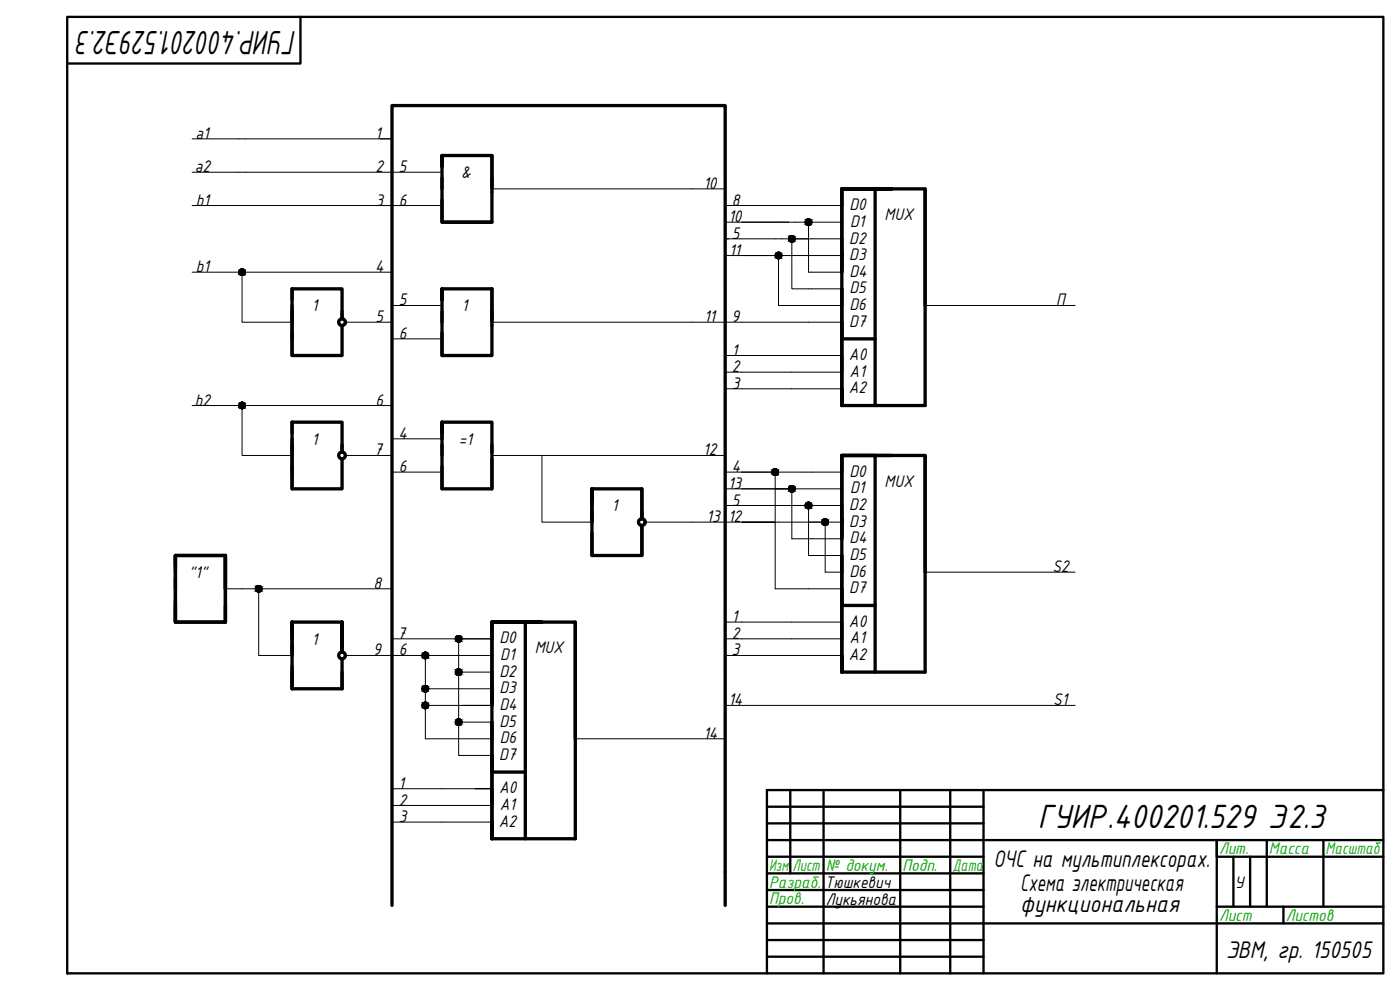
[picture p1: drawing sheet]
<svg xmlns="http://www.w3.org/2000/svg" width="420mm" height="297mm" viewBox="0 0 420 297" stroke-linecap="round" stroke-linejoin="round" font-family="sans-serif">
<!-- layer: 0 -->
<g fill="none" stroke="#000" stroke-width=".7">
<path d="M20.2 5.1h395v286.9h-395zM90.2 5.1v14h-70M237.2 237.1v25M247.2 237.1v54.9M270.2 237.1v54.9M285.2 237.1v54.9M295.2 237.1v54.9M415.2 237.1h-185v54.9M230.2 242h65M230.2 247h65M230.2 252.1h185M230.2 257.1h65"/>
<path d="M370.2 257.1v14.9M375.2 257.1v14.9M380.2 252.1v19.9M397.2 252.1v19.9M415.2 257.1h-50v-5v39.9M230.2 262.1h65M230.2 267h65M230.2 272h65M230.2 277.1h185M365.2 272h50M385.2 272v5.1M230.2 282.1h65"/>
<path d="M230.2 287h65"/>
</g>
<g fill="#000" stroke="#000" stroke-width=".3">
<path d="M233.6 75.7h.3zM233.4 75.7h.5z"/>
<path d="M233.4 75.7l.7 .1zM233.2 75.8h.9z"/>
<path d="M233.4 77.6h.5zM233.4 77.6l.3 .1z"/>
<path d="M233.2 75.8l1.1 .1zM233 75.9h1.3z"/>
<path d="M233.2 77.6h.9zM233.2 77.6h.7z"/>
<path d="M233 75.9l1.4 .1zM232.9 76h1.5z"/>
<path d="M233 77.5h1.3zM233 77.5l1.1 .1z"/>
<path d="M232.9 76l1.6 .1zM232.9 76l1.6 .1h-1.7z"/>
<path d="M232.9 77.4h1.5zM232.9 77.4l1.4 .1z"/>
<path d="M232.8 76.1l1.8 .2-.1-.2zM232.8 76.1l1.8 .2h-1.9z"/>
<path d="M232.8 77.2h1.7zM232.8 77.2l1.6 .2z"/>
<path d="M232.7 76.3l1.9 .2v-.2zM232.7 76.3l1.9 .2h-1.9z"/>
<path d="M232.7 77l1.8 .2 .1-.2zM232.7 77l1.8 .2h-1.7z"/>
<path d="M232.7 76.5l2 .2-.1-.2zM232.7 76.5l2 .2h-2.1z"/>
<path d="M232.7 76.8l1.9 .2v-.2zM232.7 76.8l1.9 .2h-1.9z"/>
<path d="M232.6 76.7l2 .1 .1-.1zM232.6 76.7l2 .1h-1.9z"/>
<path d="M237.6 70.7h.3zM237.4 70.7h.5z"/>
<path d="M237.4 70.7l.7 .1zM237.2 70.8h.9z"/>
<path d="M237.4 72.6h.5zM237.4 72.6l.3 .1z"/>
<path d="M237.2 70.8l1.1 .1zM237 70.9h1.3z"/>
<path d="M237.2 72.6h.9zM237.2 72.6h.7z"/>
<path d="M237 70.9l1.4 .1zM236.9 71h1.5z"/>
<path d="M237 72.5h1.3zM237 72.5l1.1 .1z"/>
<path d="M236.9 71l1.6 .1zM236.9 71l1.6 .1h-1.7z"/>
<path d="M236.9 72.3h1.5zM236.9 72.3l1.4 .2z"/>
<path d="M236.8 71.1l1.8 .2zM236.8 71.1l1.8 .2h-1.9z"/>
<path d="M236.8 72.2h1.7zM236.8 72.2l1.6 .1z"/>
<path d="M236.7 71.3l1.9 .2v-.2zM236.7 71.3l1.9 .2h-1.9z"/>
<path d="M236.7 72h1.9zM236.7 72l1.8 .2z"/>
<path d="M236.7 71.5l2 .2-.1-.2zM236.7 71.5l2 .2h-2.1z"/>
<path d="M236.7 71.8l1.9 .2v-.2zM236.7 71.8l1.9 .2h-1.9z"/>
<path d="M236.6 71.7l2 .1 .1-.1zM236.6 71.7l2 .1h-1.9z"/>
<path d="M242.5 65.7h.4zM242.4 65.7h.5z"/>
<path d="M242.4 65.7l.7 .1zM242.2 65.8h.9z"/>
<path d="M242.4 67.6h.5zM242.4 67.6l.3 .1z"/>
<path d="M242.2 65.8l1 .1zM242 65.9h1.2z"/>
<path d="M242.2 67.6h.9zM242.2 67.6h.7z"/>
<path d="M242 65.9l1.4 .1zM241.9 66h1.5z"/>
<path d="M242 67.5h1.2zM242 67.5l1.1 .1z"/>
<path d="M241.9 66l1.6 .1zM241.9 66l1.6 .1h-1.7z"/>
<path d="M241.9 67.3h1.5zM241.9 67.3l1.3 .2z"/>
<path d="M241.8 66.1l1.8 .2-.1-.2zM241.8 66.1l1.8 .2h-1.9z"/>
<path d="M241.8 67.2h1.7zM241.8 67.2l1.6 .1z"/>
<path d="M241.7 66.3l1.9 .2v-.2zM241.7 66.3l1.9 .2h-1.9z"/>
<path d="M241.7 67l1.8 .2 .1-.2zM241.7 67l1.8 .2h-1.7z"/>
<path d="M241.7 66.5l1.9 .2v-.2zM241.7 66.5l1.9 .2h-2z"/>
<path d="M241.7 66.9l1.9 .1v-.1zM241.7 66.9l1.9 .1h-1.9z"/>
<path d="M241.6 66.7l2 .2v-.2zM241.6 66.7l2 .2h-1.9z"/>
<path d="M72.6 80.7h.3zM72.4 80.7h.5z"/>
<path d="M72.4 80.7l.7 .1zM72.2 80.8h.9z"/>
<path d="M72.4 82.6h.5zM72.4 82.6l.3 .1z"/>
<path d="M72.2 80.8l1.1 .1zM72.1 80.9h1.2z"/>
<path d="M72.2 82.6h.9zM72.2 82.6h.7z"/>
<path d="M72.1 80.9l1.3 .1zM71.9 81h1.5z"/>
<path d="M72.1 82.5h1.2zM72.1 82.5l1 .1z"/>
<path d="M71.9 81l1.6 .1zM71.9 81l1.6 .1h-1.7z"/>
<path d="M71.9 82.3h1.5zM71.9 82.3l1.4 .2z"/>
<path d="M71.8 81.1l1.8 .2-.1-.2zM71.8 81.1l1.8 .2h-1.9z"/>
<path d="M71.8 82.2h1.7zM71.8 82.2l1.6 .1z"/>
<path d="M71.7 81.3l1.9 .2v-.2zM71.7 81.3l1.9 .2h-1.9z"/>
<path d="M71.7 82l1.8 .2 .1-.2zM71.7 82l1.8 .2h-1.7z"/>
<path d="M71.7 81.5l1.9 .2v-.2zM71.7 81.5l1.9 .2h-2z"/>
<path d="M71.6 81.7l2 .2v-.2zM71.6 81.7l2 .2h-1.9z"/>
<path d="M71.7 81.9l1.9 .1v-.1zM71.7 81.9l1.9 .1h-1.9z"/>
<path d="M72.6 120.7h.3zM72.4 120.7h.5z"/>
<path d="M72.4 120.7l.7 .1zM72.2 120.8h.9z"/>
<path d="M72.4 122.6h.5zM72.4 122.6l.3 .1z"/>
<path d="M72.2 120.8l1.1 .1zM72.1 120.9h1.2z"/>
<path d="M72.2 122.6h.9zM72.2 122.6h.7z"/>
<path d="M72.1 120.9l1.3 .1zM71.9 121h1.5z"/>
<path d="M72.1 122.5h1.2zM72.1 122.5l1 .1z"/>
<path d="M71.9 121l1.6 .1zM71.9 121l1.6 .1h-1.7z"/>
<path d="M71.9 122.3h1.5zM71.9 122.3l1.4 .2z"/>
<path d="M71.8 121.1l1.8 .2-.1-.2zM71.8 121.1l1.8 .2h-1.9z"/>
<path d="M71.8 122.2h1.7zM71.8 122.2l1.6 .1z"/>
<path d="M71.7 121.3l1.9 .2v-.2zM71.7 121.3l1.9 .2h-1.9z"/>
<path d="M71.7 122h1.9zM71.7 122l1.8 .2z"/>
<path d="M71.7 121.5l1.9 .2v-.2zM71.7 121.5l1.9 .2h-2z"/>
<path d="M71.6 121.7l2 .1v-.1zM71.6 121.7l2 .1h-1.9z"/>
<path d="M71.7 121.8l1.9 .2v-.2zM71.7 121.8l1.9 .2h-1.9z"/>
<path d="M232.6 140.7h.3zM232.4 140.7h.5z"/>
<path d="M232.4 140.7l.7 .1zM232.2 140.8h.9z"/>
<path d="M232.4 142.6h.5zM232.4 142.6l.3 .1z"/>
<path d="M232.2 140.8l1.1 .1zM232.1 140.9h1.2z"/>
<path d="M232.2 142.6h.9zM232.2 142.6h.7z"/>
<path d="M232.1 140.9l1.3 .1zM231.9 141h1.5z"/>
<path d="M232.1 142.5h1.2zM232.1 142.5l1 .1z"/>
<path d="M231.9 141l1.6 .1zM231.9 141l1.6 .1h-1.7z"/>
<path d="M231.9 142.3h1.5zM231.9 142.3l1.4 .2z"/>
<path d="M231.8 141.1l1.8 .2zM231.8 141.1l1.8 .2h-1.9z"/>
<path d="M231.8 142.2h1.7zM231.8 142.2l1.6 .1z"/>
<path d="M231.7 141.3l1.9 .2v-.2zM231.7 141.3l1.9 .2h-1.9z"/>
<path d="M231.7 142h1.9zM231.7 142l1.8 .2z"/>
<path d="M231.7 141.5l1.9 .2v-.2zM231.7 141.5l1.9 .2h-2z"/>
<path d="M231.6 141.7l2 .1v-.1zM231.6 141.7l2 .1h-1.9z"/>
<path d="M231.7 141.8l1.9 .2v-.2zM231.7 141.8l1.9 .2h-1.9z"/>
<path d="M237.6 145.7h.3zM237.4 145.7h.5z"/>
<path d="M237.4 145.7l.7 .1zM237.2 145.8h.9z"/>
<path d="M237.4 147.6h.5zM237.4 147.6l.3 .1z"/>
<path d="M237.2 145.8l1.1 .1zM237 145.9h1.3z"/>
<path d="M237.2 147.6h.9zM237.2 147.6h.7z"/>
<path d="M237 145.9l1.4 .1zM236.9 146h1.5z"/>
<path d="M237 147.5h1.3zM237 147.5l1.1 .1z"/>
<path d="M236.9 146l1.6 .1zM236.9 146l1.6 .1h-1.7z"/>
<path d="M236.9 147.3h1.5zM236.9 147.3l1.4 .2z"/>
<path d="M236.8 146.1l1.8 .2-.1-.2zM236.8 146.1l1.8 .2h-1.9z"/>
<path d="M236.8 147.2h1.7zM236.8 147.2l1.6 .1z"/>
<path d="M236.7 146.3l1.9 .2v-.2zM236.7 146.3l1.9 .2h-1.9z"/>
<path d="M236.7 147l1.8 .2 .1-.2zM236.7 147l1.8 .2h-1.7z"/>
<path d="M236.7 146.5l2 .2-.1-.2zM236.7 146.5l2 .2h-2.1z"/>
<path d="M236.7 146.8l1.9 .2v-.2zM236.7 146.8l1.9 .2h-1.9z"/>
<path d="M236.6 146.7l2 .1 .1-.1zM236.6 146.7l2 .1h-1.9z"/>
<path d="M242.5 150.7h.4zM242.4 150.7h.5z"/>
<path d="M242.4 150.7l.7 .1zM242.2 150.8h.9z"/>
<path d="M242.4 152.6h.5zM242.4 152.6l.3 .1z"/>
<path d="M242.2 150.8l1 .1zM242 150.9h1.2z"/>
<path d="M242.2 152.6h.9zM242.2 152.6h.7z"/>
<path d="M242 150.9l1.4 .1zM242 150.9l1.4 .1h-1.5z"/>
<path d="M242 152.5h1.2zM242 152.5l1.1 .1z"/>
<path d="M241.9 151l1.6 .1zM241.9 151l1.6 .1h-1.7z"/>
<path d="M241.9 152.3h1.5zM241.9 152.3l1.3 .2z"/>
<path d="M241.8 151.1l1.8 .2-.1-.2zM241.8 151.1l1.8 .2h-1.9z"/>
<path d="M241.8 152.2h1.7zM241.8 152.2l1.6 .1z"/>
<path d="M241.7 151.3l1.9 .2v-.2zM241.7 151.3l1.9 .2h-1.9z"/>
<path d="M241.7 152l1.8 .2 .1-.2zM241.7 152l1.8 .2h-1.7z"/>
<path d="M241.7 151.5l1.9 .2v-.2zM241.7 151.5l1.9 .2h-2z"/>
<path d="M241.7 151.9l1.9 .1v-.1zM241.7 151.9l1.9 .1h-1.9z"/>
<path d="M241.6 151.7l2 .2v-.2zM241.6 151.7l2 .2h-1.9z"/>
<path d="M247.5 155.7h.4zM247.4 155.7h.5z"/>
<path d="M247.4 155.7l.7 .1zM247.2 155.8h.9z"/>
<path d="M247.4 157.6h.5zM247.4 157.6l.3 .1z"/>
<path d="M247.2 155.8l1 .1zM247 155.9h1.2z"/>
<path d="M247.2 157.6h.9zM247.2 157.6h.7z"/>
<path d="M247 155.9l1.4 .1zM247 155.9l1.4 .1h-1.5z"/>
<path d="M247 157.5h1.2zM247 157.5l1.1 .1z"/>
<path d="M246.9 156l1.6 .1zM246.9 156l1.6 .1h-1.7z"/>
<path d="M246.9 157.3h1.5zM246.9 157.3l1.3 .2z"/>
<path d="M246.8 156.1l1.8 .2-.1-.2zM246.8 156.1l1.8 .2h-1.9z"/>
<path d="M246.8 157.2h1.7zM246.8 157.2l1.6 .1z"/>
<path d="M246.7 156.3l1.9 .2v-.2zM246.7 156.3l1.9 .2h-1.9z"/>
<path d="M246.7 157l1.8 .2 .1-.2zM246.7 157l1.8 .2h-1.7z"/>
<path d="M246.7 156.5l1.9 .2v-.2zM246.7 156.5l1.9 .2h-1.9z"/>
<path d="M246.7 156.9l1.9 .1v-.1zM246.7 156.9l1.9 .1h-1.9z"/>
<path d="M246.7 156.7l1.9 .2v-.2zM246.7 156.7l1.9 .2h-1.9z"/>
<path d="M77.6 175.7h.3zM77.4 175.7h.5z"/>
<path d="M77.4 175.7l.7 .1zM77.2 175.8h.9z"/>
<path d="M77.4 177.6h.5zM77.4 177.6l.3 .1z"/>
<path d="M77.2 175.8l1.1 .1zM77 175.9h1.3z"/>
<path d="M77.2 177.6h.9zM77.2 177.6h.7z"/>
<path d="M77 175.9l1.4 .1zM76.9 176h1.5z"/>
<path d="M77 177.5h1.3zM77 177.5l1.1 .1z"/>
<path d="M76.9 176l1.6 .1zM76.9 176l1.6 .1h-1.7z"/>
<path d="M76.9 177.3h1.5zM76.9 177.3l1.4 .2z"/>
<path d="M76.8 176.1l1.8 .2-.1-.2zM76.8 176.1l1.8 .2h-1.9z"/>
<path d="M76.8 177.2h1.7zM76.8 177.2l1.6 .1z"/>
<path d="M76.7 176.3l1.9 .2v-.2zM76.7 176.3l1.9 .2h-1.9z"/>
<path d="M76.7 177l1.8 .2 .1-.2zM76.7 177l1.8 .2h-1.7z"/>
<path d="M76.7 176.5l2 .2-.1-.2zM76.7 176.5l2 .2h-2.1z"/>
<path d="M76.7 176.9l1.9 .1v-.1zM76.7 176.9l1.9 .1h-1.9z"/>
<path d="M76.6 176.7l2 .2 .1-.2zM76.6 176.7l2 .2h-1.9z"/>
<path d="M127.6 195.7h.3zM127.4 195.7h.5z"/>
<path d="M127.4 195.7l.7 .1zM127.2 195.8h.9z"/>
<path d="M127.4 197.6h.5zM127.4 197.6l.3 .1z"/>
<path d="M127.2 195.8l1 .1zM127 195.9h1.2z"/>
<path d="M127.2 197.6h.9zM127.2 197.6h.7z"/>
<path d="M127 195.9l1.4 .1zM127 195.9l1.4 .1h-1.5z"/>
<path d="M127 197.5h1.2zM127 197.5l1.1 .1z"/>
<path d="M126.9 196l1.6 .1zM126.9 196l1.6 .1h-1.7z"/>
<path d="M126.9 197.3h1.5zM126.9 197.3l1.3 .2z"/>
<path d="M126.8 196.1l1.8 .2-.1-.2zM126.8 196.1l1.8 .2h-1.9z"/>
<path d="M126.8 197.2h1.7zM126.8 197.2l1.6 .1z"/>
<path d="M126.7 196.3l1.9 .2v-.2zM126.7 196.3l1.9 .2h-1.9z"/>
<path d="M126.7 197l1.8 .2 .1-.2zM126.7 197l1.8 .2h-1.7z"/>
<path d="M126.7 196.5l2 .2-.1-.2zM126.7 196.5l2 .2h-2.1z"/>
<path d="M126.7 196.8l1.9 .2v-.2zM126.7 196.8l1.9 .2h-1.9z"/>
<path d="M126.6 196.7l2 .1 .1-.1zM126.6 196.7l2 .1h-1.9z"/>
<path d="M137.6 190.7h.3zM137.4 190.7h.5z"/>
<path d="M137.4 190.7l.7 .1zM137.2 190.8h.9z"/>
<path d="M137.4 192.6h.5zM137.4 192.6l.3 .1z"/>
<path d="M137.2 190.8l1.1 .1zM137.1 190.9h1.2z"/>
<path d="M137.2 192.6h.9zM137.2 192.6h.7z"/>
<path d="M137.1 190.9l1.3 .1zM136.9 191h1.5z"/>
<path d="M137.1 192.5h1.2zM137.1 192.5l1 .1z"/>
<path d="M136.9 191l1.6 .1zM136.9 191l1.6 .1h-1.7z"/>
<path d="M136.9 192.3h1.5zM136.9 192.3l1.4 .2z"/>
<path d="M136.8 191.1l1.8 .2-.1-.2zM136.8 191.1l1.8 .2h-1.9z"/>
<path d="M136.8 192.2h1.7zM136.8 192.2l1.6 .1z"/>
<path d="M136.7 191.3l1.9 .2v-.2zM136.7 191.3l1.9 .2h-1.9z"/>
<path d="M136.7 192h1.9zM136.7 192l1.8 .2z"/>
<path d="M136.7 191.5l1.9 .2v-.2zM136.7 191.5l1.9 .2h-1.9z"/>
<path d="M136.7 191.8l1.9 .2v-.2zM136.7 191.8l1.9 .2h-1.9z"/>
<path d="M136.7 191.7l1.9 .1v-.1zM136.7 191.7l1.9 .1h-1.9z"/>
<path d="M127.6 205.7h.3zM127.4 205.7h.5z"/>
<path d="M127.6 210.7h.3zM127.4 210.7h.5z"/>
<path d="M127.4 205.7l.7 .1zM127.2 205.8h.9z"/>
<path d="M127.4 207.6h.5zM127.4 207.6l.3 .1z"/>
<path d="M127.4 210.7l.7 .1zM127.2 210.8h.9z"/>
<path d="M127.4 212.6h.5zM127.4 212.6h.3z"/>
<path d="M127.2 205.8l1 .1zM127 205.9h1.2z"/>
<path d="M127.2 207.6h.9zM127.2 207.6h.7z"/>
<path d="M127.2 210.8l1 .1zM127 210.9h1.2z"/>
<path d="M127.2 212.6h.9zM127.2 212.6h.7z"/>
<path d="M127 205.9l1.4 .1zM126.9 206h1.5z"/>
<path d="M127 207.5h1.2zM127 207.5l1.1 .1z"/>
<path d="M127 210.9l1.4 .1zM127 210.9l1.4 .1h-1.5z"/>
<path d="M127 212.5h1.2zM127 212.5l1.1 .1z"/>
<path d="M126.9 206l1.6 .1zM126.9 206l1.6 .1h-1.7z"/>
<path d="M126.9 207.3h1.5zM126.9 207.3l1.3 .2z"/>
<path d="M126.9 211l1.6 .1zM126.9 211l1.6 .1h-1.7z"/>
<path d="M126.9 212.3h1.5zM126.9 212.3l1.3 .2z"/>
<path d="M126.8 206.1l1.8 .2-.1-.2zM126.8 206.1l1.8 .2h-1.9z"/>
<path d="M126.8 207.2h1.7zM126.8 207.2l1.6 .1z"/>
<path d="M126.8 211.1l1.8 .2zM126.8 211.1l1.8 .2h-1.9z"/>
<path d="M126.8 212.2h1.7zM126.8 212.2l1.6 .1z"/>
<path d="M126.7 206.3l1.9 .2v-.2zM126.7 206.3l1.9 .2h-1.9z"/>
<path d="M126.7 207l1.8 .2 .1-.2zM126.7 207l1.8 .2h-1.7z"/>
<path d="M126.7 211.3l1.9 .2v-.2zM126.7 211.3l1.9 .2h-1.9z"/>
<path d="M126.7 212h1.9zM126.7 212l1.8 .2z"/>
<path d="M126.7 206.5l2 .2-.1-.2zM126.7 206.5l2 .2h-2.1z"/>
<path d="M126.7 206.8l1.9 .2v-.2zM126.7 206.8l1.9 .2h-1.9z"/>
<path d="M126.7 211.5l2 .2-.1-.2zM126.7 211.5l2 .2h-2.1z"/>
<path d="M126.7 211.8l1.9 .2v-.2zM126.7 211.8l1.9 .2h-1.9z"/>
<path d="M126.6 206.7l2 .1 .1-.1zM126.6 206.7l2 .1h-1.9z"/>
<path d="M126.6 211.7l2 .1 .1-.1zM126.6 211.7l2 .1h-1.9z"/>
<path d="M137.6 200.7h.3zM137.4 200.7h.5z"/>
<path d="M137.6 215.7h.3zM137.4 215.7h.5z"/>
<path d="M137.4 200.7l.7 .1zM137.2 200.8h.9z"/>
<path d="M137.4 202.6h.5zM137.4 202.6l.3 .1z"/>
<path d="M137.4 215.7l.7 .1zM137.2 215.8h.9z"/>
<path d="M137.4 217.6h.5zM137.4 217.6l.3 .1z"/>
<path d="M137.2 200.8l1.1 .1zM137.1 200.9h1.2z"/>
<path d="M137.2 202.6h.9zM137.2 202.6h.7z"/>
<path d="M137.2 215.8l1.1 .1zM137.1 215.9h1.2z"/>
<path d="M137.2 217.6h.9zM137.2 217.6h.7z"/>
<path d="M137.1 200.9l1.3 .1zM136.9 201h1.5z"/>
<path d="M137.1 202.5h1.2zM137.1 202.5l1 .1z"/>
<path d="M137.1 215.9l1.3 .1zM136.9 216h1.5z"/>
<path d="M137.1 217.5h1.2zM137.1 217.5l1 .1z"/>
<path d="M136.9 201l1.6 .1zM136.9 201l1.6 .1h-1.7z"/>
<path d="M136.9 202.3h1.5zM136.9 202.3l1.4 .2z"/>
<path d="M136.9 216l1.6 .1zM136.9 216l1.6 .1h-1.7z"/>
<path d="M136.9 217.3h1.5zM136.9 217.3l1.4 .2z"/>
<path d="M136.8 201.1l1.8 .2-.1-.2zM136.8 201.1l1.8 .2h-1.9z"/>
<path d="M136.8 202.2h1.7zM136.8 202.2l1.6 .1z"/>
<path d="M136.8 216.1l1.8 .2-.1-.2zM136.8 216.1l1.8 .2h-1.9z"/>
<path d="M136.8 217.2h1.7zM136.8 217.2l1.6 .1z"/>
<path d="M136.7 201.3l1.9 .2v-.2zM136.7 201.3l1.9 .2h-1.9z"/>
<path d="M136.7 202l1.8 .2 .1-.2zM136.7 202l1.8 .2h-1.7z"/>
<path d="M136.7 216.3l1.9 .2v-.2zM136.7 216.3l1.9 .2h-1.9z"/>
<path d="M136.7 217l1.8 .2 .1-.2zM136.7 217l1.8 .2h-1.7z"/>
<path d="M136.7 201.5l1.9 .2v-.2zM136.7 201.5l1.9 .2h-1.9z"/>
<path d="M136.7 201.9l1.9 .1v-.1zM136.7 201.9l1.9 .1h-1.9z"/>
<path d="M136.7 216.5l1.9 .2v-.2zM136.7 216.5l1.9 .2h-1.9z"/>
<path d="M136.7 216.8l1.9 .2v-.2zM136.7 216.8l1.9 .2h-1.9z"/>
<path d="M136.7 201.7l1.9 .2v-.2zM136.7 201.7l1.9 .2h-1.9z"/>
<path d="M136.7 216.7l1.9 .1v-.1zM136.7 216.7l1.9 .1h-1.9z"/>
<circle cx="71.6" cy="81.7" r=".08"/>
</g>
<g fill="none" stroke="#000" stroke-width=".3">
<path d="M57.7 41.7h59.9h-3.4M57.7 51.7h75M147.6 56.7h70M57.7 61.7h59.9h-3.4M117.6 61.7h15.1M217.6 61.7h35M217.6 71.7h19M217.6 66.7h24M217.6 76.7h5.1M231.6 76.7h-8.9h8.9M231.6 76.7h1M233.6 77.7v14h19"/>
<path d="M234.7 76.7h17.9M237.6 72.7v14h15M238.7 71.7h13.9M242.7 67.7v14h9.9M243.6 66.7h9M57.7 81.7h13.9M72.6 82.7v14h15.1M73.6 81.7h44M103.7 96.7h13.9M117.6 91.7h15.1M147.6 96.7h105M277.6 91.7h45"/>
<path d="M117.6 101.7h15.1M217.6 106.7h35M217.6 111.7h35M217.6 116.7h35M57.7 121.7h13.9M72.6 122.7v14h15.1M73.6 121.7h44M103.7 136.7h13.9M117.6 131.7h15.1M147.6 136.7h15v20h15.1M162.6 136.7h55M117.6 141.7h15.1"/>
<path d="M193.7 156.7h29M217.6 141.7h14M217.6 151.7h24M217.6 146.7h19M232.6 156.7h-9.9h24M232.6 142.7v34h20M233.6 141.7h19M237.6 147.7v14h15M238.7 146.7h13.9M242.7 152.7v14h9.9M243.6 151.7h9M247.7 157.7v14h4.9"/>
<path d="M248.6 156.7h4M67.6 176.7h9M77.6 177.7v19h10.1M78.7 176.7h38.9M277.6 171.7h45M103.7 196.7h22.9M117.6 191.7h19.1M127.7 197.7v8M128.7 196.7h18.9M137.6 192.7v8M138.6 191.7h9M217.6 191.7h35"/>
<path d="M217.6 196.7h35M217.6 186.7h35M127.7 212.7v9h19.9M127.7 207.7v3M128.7 211.7h18.9M128.7 206.7h18.9M137.6 217.7v9h10M137.6 202.7v13M138.6 201.7h9M138.6 216.7h9M217.6 211.7h105M117.6 236.7h30h-5"/>
<path d="M172.7 221.7h44.9M117.6 241.7h30M117.6 246.7h30"/>
<circle cx="233.6" cy="76.7" r="1.01"/>
<circle cx="237.6" cy="71.6" r="1.01"/>
<circle cx="242.6" cy="66.7" r="1.01"/>
<circle cx="72.6" cy="81.7" r="1.01"/>
<circle cx="72.6" cy="121.7" r="1.01"/>
<circle cx="232.6" cy="141.6" r="1.01"/>
<circle cx="237.6" cy="146.7" r="1.01"/>
<circle cx="242.6" cy="151.7" r="1.01"/>
<circle cx="247.6" cy="156.7" r="1.01"/>
<circle cx="77.6" cy="176.7" r="1.01"/>
<circle cx="127.6" cy="196.7" r="1.01"/>
<circle cx="137.6" cy="191.7" r="1.01"/>
<circle cx="127.6" cy="211.6" r="1.01"/>
<circle cx="127.6" cy="206.6" r="1.01"/>
<circle cx="137.6" cy="201.7" r="1.01"/>
<circle cx="137.6" cy="216.7" r="1.01"/>
</g>
<g fill="none" stroke="#000" stroke-width=".99">
<path d="M132.7 46.7h14.9v9M132.7 59.9v6.8h14.9M132.7 53.4v3.3M147.6 46.7v20h-14.9v-20v3.2M252.6 56.7v65h25v-65h-25h15.1M277.6 56.7v35M252.6 61.7v-5h10v65M252.6 76.7v-1v5M87.7 86.7h15v9v-2.3M87.7 86.7v20h15v-9M87.7 99.9v6.8M87.7 86.7v3.2"/>
<path d="M87.7 91.7v10M132.7 86.7h14.9v20h-14.9v-20v3.2M132.7 99.9v6.8M132.7 93.4v3.3M252.6 91.7v30v-5M252.6 96.7v5h10M87.7 126.7h15v9v-2.3M87.7 126.7v20h15v-9M87.7 139.9v6.8M87.7 126.7v3.2M87.7 131.7v10M132.7 131.7v-5h14.9v9"/>
<path d="M132.7 129.9v-3.2v20h14.9v-9M132.7 139.9v6.8M132.7 133.4v3.3M147.6 133.4v13.3M252.6 136.7v65h25v-65h-25h15.1M277.6 136.7v35M177.7 149.9v-3.2v20h14.9v-9v9M177.7 159.9v6.8M192.6 146.7v9v-9h-14.9v10M252.6 141.7v-5h10v65M252.6 156.7v-1v5M52.6 169.9v-3.2v20h15v-20h-15v5"/>
<path d="M52.6 179.9v6.8v-5M52.6 166.7h15v20h-15zM52.6 173.4v3.3M67.6 176.7v-10v10M252.6 171.7v30v-5M252.6 176.7v5h10M87.7 189.9v-3.2v20h15v-9M87.7 199.9v6.8v-5M102.7 195.7v-9v9M102.7 195.7v-9h-15v10M147.6 186.7v65h25.1v-65h-25.1h15M147.6 191.7v-5h10v65"/>
<path d="M172.7 186.7v35M147.6 206.7v-1v5M147.6 221.7v30v-5M147.6 226.7v5h10M117.6 271.7v-240h100v240"/>
<circle cx="102.6" cy="96.7" r="1.01"/>
<circle cx="102.6" cy="136.6" r="1.01"/>
<circle cx="192.6" cy="156.7" r="1.01"/>
<circle cx="102.6" cy="196.7" r="1.01"/>
</g>
<path d="M217.6 51.7v5M217.6 61.7v5M217.6 86.7v10M217.6 101.7v5M117.6 131.7v10M217.6 136.7v5M217.6 176.7v5M217.6 201.7v10M117.6 236.7v5" fill="none" stroke="#000" stroke-width=".59"/>
<g font-size="10.9">
<text x="89" y="9.2" transform="rotate(180 89 9.2)">ГУИР.400201.529Э2.3</text>
<text x="311.5" y="248.3">ГУИР.400201.529 Э2.3</text>
</g>
<g font-size="7.8">
<text x="298.2" y="260.3">ОЧС на мультиплексорах.</text>
<text x="306.2" y="267.2">Схема электрическая</text>
<text x="306.2" y="273.5">функциональная</text>
<text x="367.9" y="287.6">ЭВМ, гр. 150505</text>
</g>
<g font-size="5.4">
<text x="58.7" y="41.7">a1</text>
<text x="112.6" y="41.7">1</text>
<text x="58.5" y="51.7">a2</text>
<text x="112.6" y="51.7">2</text>
<text x="119.7" y="51.7">5</text>
<text x="138.5" y="53.4">&amp;</text>
<text x="211.1" y="56.7">10</text>
<text x="58.8" y="61.7">b1</text>
<text x="112.6" y="61.7">3</text>
<text x="119.7" y="61.7">6</text>
<text x="219.6" y="61.7">8</text>
<text x="255" y="63.1">D0</text>
<text x="218.6" y="66.7">10</text>
<text x="219.7" y="71.7">5</text>
<text x="255.1" y="68.1">D1</text>
<text x="265.5" y="66.1">MUX</text>
<text x="218.8" y="76.7">11</text>
<text x="254.9" y="73.1">D2</text>
<text x="58.8" y="81.7">b1</text>
<text x="112.6" y="81.7">4</text>
<text x="254.9" y="78">D3</text>
<text x="255" y="83">D4</text>
<text x="254.9" y="88">D5</text>
<text x="93.6" y="93.4">1</text>
<text x="119.7" y="91.7">5</text>
<text x="138.6" y="93.4">1</text>
<text x="255" y="93.1">D6</text>
<text x="316.9" y="91.7">П</text>
<text x="112.7" y="96.7">5</text>
<text x="119.7" y="101.7">6</text>
<text x="211.3" y="96.7">11</text>
<text x="219.5" y="96.7">9</text>
<text x="254.8" y="98.1">D7</text>
<text x="219.6" y="106.7">1</text>
<text x="219.6" y="111.7">2</text>
<text x="254.8" y="108">A0</text>
<text x="255" y="113.1">A1</text>
<text x="219.6" y="116.7">3</text>
<text x="254.7" y="118.1">A2</text>
<text x="58.5" y="121.7">b2</text>
<text x="112.7" y="121.7">6</text>
<text x="119.6" y="131.7">4</text>
<text x="93.6" y="133.4">1</text>
<text x="112.3" y="136.7">7</text>
<text x="137.7" y="133.4">=1</text>
<text x="211.1" y="136.7">12</text>
<text x="119.7" y="141.7">6</text>
<text x="219.6" y="141.7">4</text>
<text x="255" y="143.1">D0</text>
<text x="218.5" y="146.7">13</text>
<text x="255.1" y="148">D1</text>
<text x="265.5" y="146.1">MUX</text>
<text x="183.6" y="153.4">1</text>
<text x="219.7" y="151.7">5</text>
<text x="254.9" y="153.1">D2</text>
<text x="212.1" y="156.7">13</text>
<text x="218.5" y="156.7">12</text>
<text x="254.9" y="158.1">D3</text>
<text x="255" y="163">D4</text>
<text x="56.7" y="173.4">&quot;1&quot;</text>
<text x="254.9" y="168">D5</text>
<text x="255" y="173">D6</text>
<text x="315.8" y="171.7">S2</text>
<text x="112.1" y="176.7">8</text>
<text x="254.8" y="178.1">D7</text>
<text x="119.3" y="191.7">7</text>
<text x="219.6" y="186.7">1</text>
<text x="219.6" y="191.7">2</text>
<text x="254.8" y="188">A0</text>
<text x="93.6" y="193.4">1</text>
<text x="112" y="196.7">9</text>
<text x="119.7" y="196.7">6</text>
<text x="149.9" y="193">D0</text>
<text x="160.5" y="196.1">MUX</text>
<text x="219.6" y="196.7">3</text>
<text x="255" y="193">A1</text>
<text x="149.9" y="203.1">D2</text>
<text x="150.2" y="198">D1</text>
<text x="254.7" y="198">A2</text>
<text x="149.9" y="208.1">D3</text>
<text x="149.9" y="213">D4</text>
<text x="218.6" y="211.7">14</text>
<text x="316.1" y="211.7">S1</text>
<text x="149.9" y="218">D5</text>
<text x="211.1" y="221.7">14</text>
<text x="150" y="223.1">D6</text>
<text x="149.8" y="228.1">D7</text>
<text x="119.6" y="236.7">1</text>
<text x="149.8" y="238">A0</text>
<text x="119.7" y="241.7">2</text>
<text x="150" y="243">A1</text>
<text x="119.7" y="246.7">3</text>
<text x="149.7" y="248.1">A2</text>
<text x="247.5" y="266.5">Тюшкевич</text>
<text x="370.6" y="266.3">У</text>
<text x="247.8" y="271.7">Лукьянова</text>
</g>
<g font-size="5.4" fill="#00ad00">
<text x="365.8" y="256.4">Лит.</text>
<text x="380.8" y="256.4">Масса</text>
<text x="397.8" y="256.4">Масштаб</text>
<text x="230.8" y="261.4">Изм.</text>
<text x="237.8" y="261.4">Лист</text>
<text x="247.8" y="261.4">№ докум.</text>
<text x="270.8" y="261.4">Подп.</text>
<text x="285.8" y="261.4">Дата</text>
<text x="230.8" y="266.3">Разраб.</text>
<text x="230.8" y="271.3">Пров.</text>
<text x="365.8" y="276.3">Лист</text>
<text x="385.8" y="276.3">Листов</text>
</g>
</svg>
